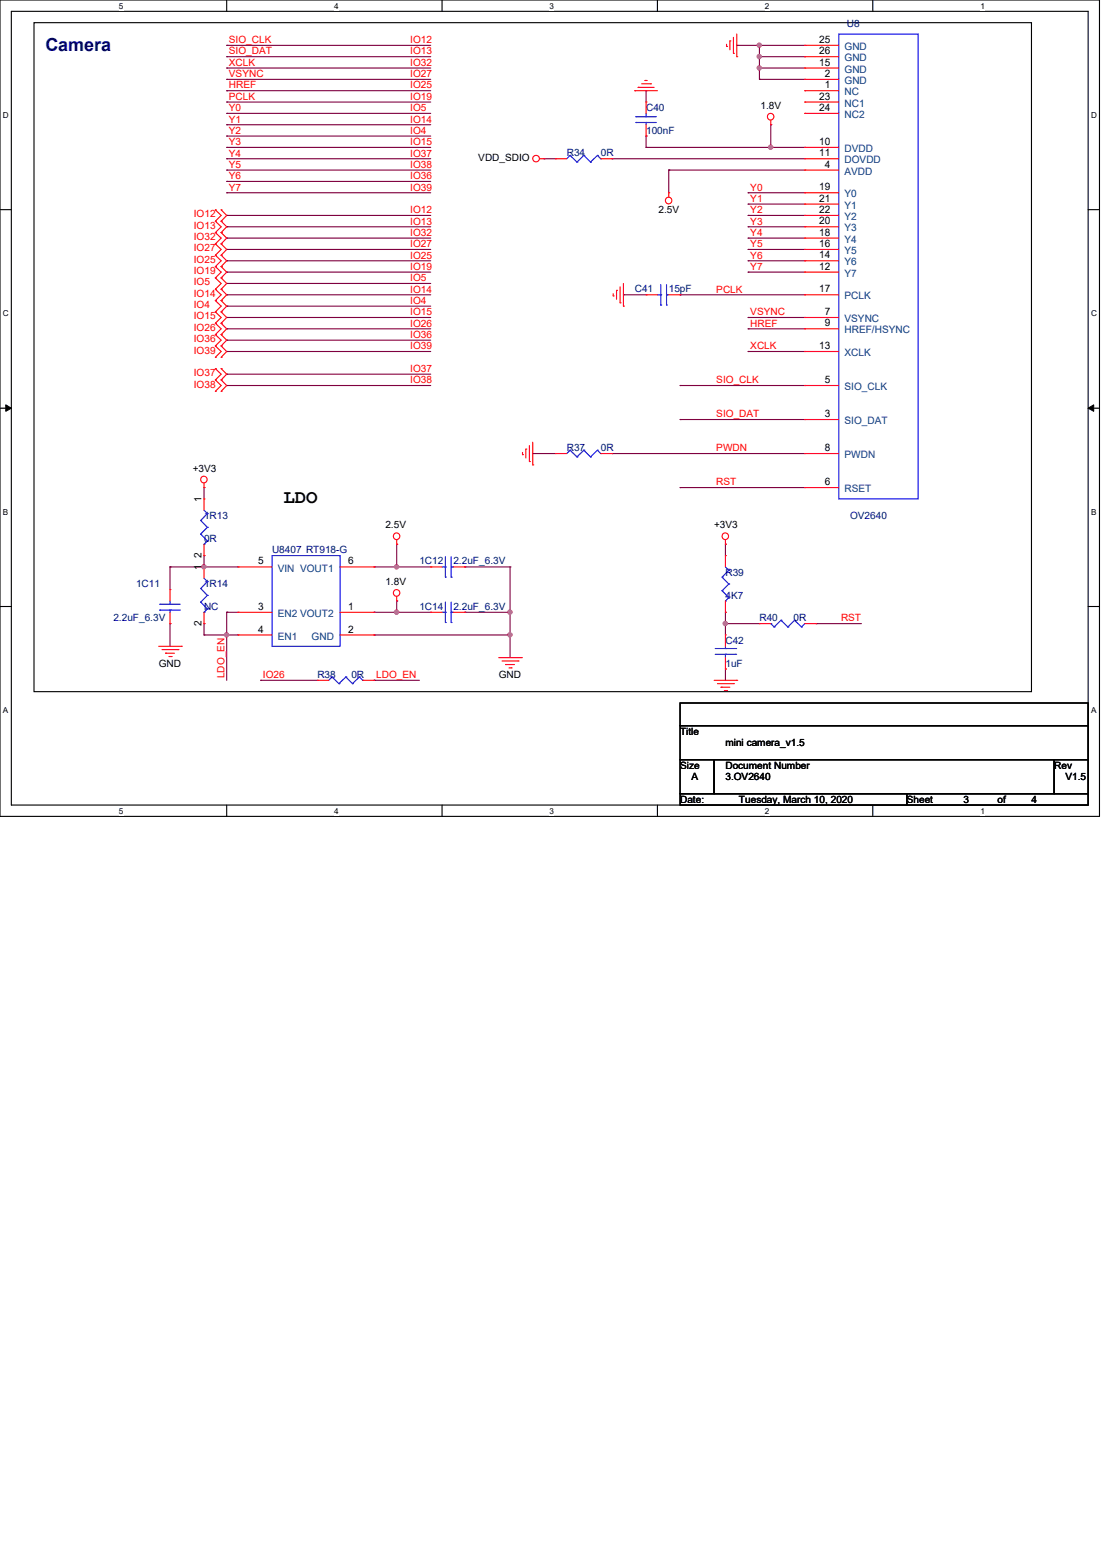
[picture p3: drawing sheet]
<svg xmlns="http://www.w3.org/2000/svg" width="210mm" height="297mm" viewBox="0 0 210 297" stroke-linecap="round" stroke-linejoin="round" font-family="sans-serif">
<path d="M0 0h209.4v155.4h-209.4zM2.2 2.2h205.1v151.1h-205.1z" fill="none" stroke="#000" stroke-width=".21"/>
<g fill="#fff">
<path d="M22.6 .3h.9v1.7h-.9z"/>
<path d="M22.6 153.5h.9v1.8h-.9z"/>
</g>
<path d="M43.2 0v2.2M43.2 153.3v2.1" fill="none" stroke="#000" stroke-width=".21"/>
<g fill="#fff">
<path d="M63.7 .3h.8v1.7h-.8z"/>
<path d="M63.7 153.5h.8v1.8h-.8z"/>
</g>
<path d="M84.2 0v2.2M84.2 153.3v2.1" fill="none" stroke="#000" stroke-width=".21"/>
<g fill="#fff">
<path d="M104.7 .3h.8v1.7h-.8z"/>
<path d="M104.7 153.5h.8v1.8h-.8z"/>
</g>
<path d="M125.2 0v2.2M125.2 153.3v2.1" fill="none" stroke="#000" stroke-width=".21"/>
<g fill="#fff">
<path d="M145.7 .3h.9v1.7h-.9z"/>
<path d="M145.7 153.5h.9v1.8h-.9z"/>
</g>
<path d="M166.2 0v2.2M166.2 153.3v2.1" fill="none" stroke="#000" stroke-width=".21"/>
<g fill="#fff">
<path d="M186.7 .3h.9v1.7h-.9z"/>
<path d="M186.7 153.5h.9v1.8h-.9z"/>
<path d="M.6 21h1.1v1.8h-1.1z"/>
<path d="M207.8 21h1.1v1.8h-1.1z"/>
<path d="M.6 58.8h1.1v1.7h-1.1z"/>
<path d="M207.8 58.8h1.1v1.7h-1.1z"/>
</g>
<path d="M0 39.9h2.2M207.3 39.9h2.1" fill="none" stroke="#000" stroke-width=".21"/>
<g fill="#fff">
<path d="M.6 96.6h1v1.7h-1z"/>
<path d="M207.8 96.6h1v1.7h-1z"/>
</g>
<path d="M0 77.7h2.2M207.3 77.7h2.1" fill="none" stroke="#000" stroke-width=".21"/>
<path d="M1.1 77.1l1.1 .6-1.1 .6zM207.3 77.7l1-.6v1.2z" fill="#000"/>
<path d="M1.1 77.1l1.1 .6-1.1 .6zM207.3 77.7l1-.6v1.2z" fill="none" stroke="#000" stroke-width=".19"/>
<g fill="#fff">
<path d="M.6 134.4h.9v1.7h-.9z"/>
<path d="M207.8 134.4h1v1.7h-1z"/>
</g>
<path d="M6.5 4.3h190v127.4h-190zM0 115.5h2.2M207.3 115.5h2.1" fill="none" stroke="#000" stroke-width=".21"/>
<path d="M138.2 118.7h.1M138.2 118.7h6.5" fill="none" stroke="#7f003f" stroke-width=".21"/>
<circle cx="138.2" cy="118.7" r=".4" fill="#f0f"/>
<circle cx="138.2" cy="118.7" r=".4" fill="none" stroke="#f0f" stroke-width=".21"/>
<path d="M144.7 8.6h.1M144.7 8.6h8.6M138.2 118.7h.1M138.2 116.6h.1M138.2 103.6h.1M138.2 103.6v2.2M138.2 116.6v4.3M155.4 118.7h.1M155.4 118.7h8.7M138.2 127.4h.1M138.2 127.4v2.1" fill="none" stroke="#7f003f" stroke-width=".21"/>
<circle cx="144.6" cy="8.6" r=".4" fill="#f0f"/>
<circle cx="144.6" cy="8.6" r=".4" fill="none" stroke="#f0f" stroke-width=".21"/>
<path d="M144.7 10.8h.1M144.7 8.6h.1M144.7 10.8h8.6M144.7 8.6v2.2" fill="none" stroke="#7f003f" stroke-width=".21"/>
<circle cx="144.6" cy="10.8" r=".4" fill="#f0f"/>
<circle cx="144.6" cy="10.8" r=".4" fill="none" stroke="#f0f" stroke-width=".21"/>
<path d="M144.7 13h.1M144.7 13h8.6" fill="none" stroke="#7f003f" stroke-width=".21"/>
<circle cx="144.6" cy="12.9" r=".4" fill="#f0f"/>
<circle cx="144.6" cy="12.9" r=".4" fill="none" stroke="#f0f" stroke-width=".21"/>
<g fill="none" stroke="#7f003f" stroke-width=".21">
<path d="M123.1 17.3h.1M123.1 17.3v2.1M144.7 10.8h.1M144.7 15.1h.1M144.7 13h.1M144.7 10.8v4.3M144.7 15.1h8.6M123.1 25.9h.1M123.1 25.9v2.2M127.4 32.4h.1M127.4 32.4h25.9M142.5 38.9h.1"/>
<path d="M142.5 36.7h.1M142.5 38.9h10.8M142.5 36.7h10.8M146.8 28.1h.1M146.8 28.1h6.5M118.7 56.1h.1M118.7 56.1h4.4M129.5 56.1h.1M129.5 56.1h23.8M142.5 41h.1M142.5 51.8h.1M142.5 49.7h.1"/>
<path d="M142.5 47.5h.1M142.5 45.3h.1M142.5 43.2h.1M142.5 41h10.8M142.5 51.8h10.8M142.5 49.7h10.8M142.5 47.5h10.8M142.5 45.3h10.8M142.5 43.2h10.8M129.5 73.4h.1M129.5 79.9h.1M129.5 73.4h23.8"/>
<path d="M129.5 79.9h23.8M142.5 60.5h.1M142.5 62.6h.1M142.5 66.9h.1M142.5 60.5h10.8M142.5 62.6h10.8M142.5 66.9h10.8M116.6 86.4h.1M116.6 86.4h36.7M129.5 92.8h.1M129.5 92.8h23.8"/>
</g>
<circle cx="146.8" cy="28" r=".4" fill="#f0f"/>
<circle cx="146.8" cy="28" r=".4" fill="none" stroke="#f0f" stroke-width=".21"/>
<g fill="none" stroke="#7f003f" stroke-width=".21">
<path d="M43.2 10.8h.1M43.2 17.3h.1M43.2 13h.1M43.2 8.6h.1M43.2 15.1h.1M43.2 19.4h.1M43.2 8.6h38.8M43.2 10.8h38.8M43.2 17.3h38.8M43.2 13h38.8M43.2 15.1h38.8M43.2 19.4h38.8"/>
<path d="M140.3 8.6h.1M140.3 8.6h4.4M43.2 25.9h.1M43.2 23.7h.1M43.2 28.1h.1M43.2 32.4h.1M43.2 34.5h.1M43.2 30.2h.1M43.2 36.7h.1M43.2 21.6h.1M43.2 30.2h38.8M43.2 28.1h38.8"/>
<path d="M43.2 25.9h38.8M43.2 23.7h38.8M43.2 32.4h38.8M43.2 34.5h38.8M43.2 36.7h38.8M43.2 21.6h38.8M103.6 30.2h.1M103.6 30.2h2.2M116.6 30.2h.1M116.6 30.2h36.7M123.1 28.1h.1M127.4 32.4h.1"/>
<path d="M127.4 32.4v4.3M146.8 23.7h.1M146.8 23.7v4.4h-23.7M43.2 56.1h.1M43.2 43.2h.1M43.2 49.7h.1M43.2 45.3h.1M43.2 41h.1M43.2 47.5h.1M43.2 58.3h.1M43.2 54h.1M43.2 51.8h.1"/>
<path d="M43.2 56.1h38.8M43.2 43.2h38.8M43.2 49.7h38.8M43.2 45.3h38.8M43.2 41h38.8M43.2 47.5h38.8M43.2 58.3h38.8M43.2 54h38.8M43.2 51.8h38.8M43.2 60.5h.1M43.2 64.8h.1M43.2 66.9h.1"/>
<path d="M43.2 62.6h.1M43.2 60.5h38.8M43.2 64.8h38.8M43.2 66.9h38.8M43.2 62.6h38.8M101.5 86.4h.1M101.5 86.4h4.3M71.2 107.9h.1M71.2 107.9h4.4M97.2 116.6h.1M97.2 116.6v4.3M49.7 129.5h.1"/>
<path d="M49.7 129.5h10.8"/>
</g>
<circle cx="97.1" cy="116.6" r=".4" fill="#f0f"/>
<circle cx="97.1" cy="116.6" r=".4" fill="none" stroke="#f0f" stroke-width=".21"/>
<path d="M71.2 116.6h.1M71.2 116.6h4.4M97.2 107.9h.1M97.2 107.9v8.7M43.2 120.9h.1M43.2 120.9h2.1" fill="none" stroke="#7f003f" stroke-width=".21"/>
<circle cx="43.2" cy="120.9" r=".4" fill="#f0f"/>
<circle cx="43.2" cy="120.9" r=".4" fill="none" stroke="#f0f" stroke-width=".21"/>
<path d="M38.9 107.9h.1M38.9 107.9h6.4M43.2 116.6h.1M43.2 116.6h2.1M43.2 116.6v4.3" fill="none" stroke="#7f003f" stroke-width=".21"/>
<circle cx="38.8" cy="107.9" r=".4" fill="#f0f"/>
<circle cx="38.8" cy="107.9" r=".4" fill="none" stroke="#f0f" stroke-width=".21"/>
<path d="M38.9 92.8h.1M38.9 92.8v2.2M32.4 107.9h.1M32.4 118.7h.1M32.4 107.9v4.4M32.4 118.7v4.4M38.9 118.7h.1M38.9 118.7v2.2M75.6 107.9h.1M75.6 107.9h6.4M38.9 120.9h.1M38.9 120.9h4.3" fill="none" stroke="#7f003f" stroke-width=".21"/>
<circle cx="75.5" cy="107.9" r=".4" fill="#f0f"/>
<circle cx="75.5" cy="107.9" r=".4" fill="none" stroke="#f0f" stroke-width=".21"/>
<path d="M75.6 116.6h.1M75.6 116.6h6.4" fill="none" stroke="#7f003f" stroke-width=".21"/>
<circle cx="75.5" cy="116.6" r=".4" fill="#f0f"/>
<circle cx="75.5" cy="116.6" r=".4" fill="none" stroke="#f0f" stroke-width=".21"/>
<path d="M88.5 107.9h.1M88.5 107.9h8.7M97.2 120.9h.1M97.2 120.9v4.3" fill="none" stroke="#7f003f" stroke-width=".21"/>
<circle cx="97.1" cy="120.9" r=".4" fill="#f0f"/>
<circle cx="97.1" cy="120.9" r=".4" fill="none" stroke="#f0f" stroke-width=".21"/>
<g fill="none" stroke="#7f003f" stroke-width=".21">
<path d="M43.2 71.2h.1M43.2 73.4h.1M43.2 71.2h38.8M43.2 73.4h38.8M32.4 107.9h.1M38.9 105.8h.1M38.9 105.8v2.1h-6.5M75.6 103.6h.1M75.6 114.4h.1M75.6 103.6v4.3M75.6 114.4v2.2M88.5 116.6h.1"/>
<path d="M88.5 116.6h8.7M43.2 120.9h.1M43.2 120.9v8.6M71.2 120.9h.1M71.2 129.5h.1M71.2 120.9h26M71.2 129.5h8.7"/>
</g>
<g fill="none" stroke="#f00" stroke-width=".21">
<path d="M120.9 17.3h.1M120.9 17.3h4.3M121.5 16.6h.1M121.5 16.6h3.1M122.2 16h1.7M122.9 15.3h.1M122.9 15.3h.4M123.1 19.4h.1M123.1 19.4v2.2M123.9 16h.1M138.4 8.8h.1M138.4 8.4v.4"/>
<path d="M139 7.8h.1M139 7.8v1.7M139.7 10.2h.1M139.7 7.1v3.1M140.3 10.8h.1M140.3 6.5v4.3M153.3 17.3h.1M153.3 19.4h.1M153.3 8.6h.1M153.3 10.8h.1M153.3 13h.1M153.3 15.1h.1"/>
<path d="M153.3 17.3h6.5M153.3 19.4h6.5M153.3 8.6h6.5M153.3 10.8h6.5M153.3 13h6.5M153.3 15.1h6.5M41 40h.1M41 40l1.1 1-1.1 1.1M42.1 40h.1M42.1 40l1.1 1-1.1 1.1M102.8 30.2h.8M103.6 30.2h.1"/>
<path d="M105.8 30.2h.1M105.8 30.2h2.1M114.4 30.2h2.2M116.6 30.2h.1M123.1 25.9h.1M123.1 23.7v2.2M127.4 36.7h.1M127.4 36.7v.8M146.8 23.7h.1M146.8 22.9v.8M153.3 32.4h.1M153.3 28.1h.1"/>
<path d="M153.3 30.2h.1M153.3 36.7h.1M153.3 38.9h.1M153.3 21.6h.1M153.3 30.2h6.5M153.3 32.4h6.5M153.3 28.1h6.5M153.3 36.7h6.5M153.3 38.9h6.5M153.3 21.6h6.5M41 55.1h.1M41 57.2h.1"/>
<path d="M41 42.1h.1M41 44.3h.1M41 46.4h.1M41 48.6h.1M41 50.8h.1M41 52.9h.1M41 59.4h.1M41 55.1l1.1 1-1.1 1.1M41 42.1l1.1 1.1-1.1 1.1M41 44.3l1.1 1-1.1 1.1M41 46.4l1.1 1.1-1.1 1.1M41 48.6l1.1 1.1-1.1 1.1"/>
<path d="M41 50.8l1.1 1-1.1 1.1M41 52.9l1.1 1.1-1.1 1.1M41 57.2l1.1 1.1-1.1 1.1M41 59.4l1.1 1.1-1.1 1.1M42.1 57.2h.1M42.1 55.1h.1M42.1 42.1h.1M42.1 44.3h.1M42.1 46.4h.1M42.1 48.6h.1M42.1 50.8h.1M42.1 52.9h.1"/>
<path d="M42.1 59.4h.1M42.1 55.1l1.1 1-1.1 1.1M42.1 42.1l1.1 1.1-1.1 1.1M42.1 44.3l1.1 1-1.1 1.1M42.1 46.4l1.1 1.1-1.1 1.1M42.1 48.6l1.1 1.1-1.1 1.1M42.1 50.8l1.1 1-1.1 1.1M42.1 52.9l1.1 1.1-1.1 1.1M42.1 57.2l1.1 1.1-1.1 1.1M42.1 59.4l1.1 1.1-1.1 1.1M116.8 56.3h.1M116.8 55.9v.4"/>
<path d="M117.4 55.3h.1M117.4 55.3v1.7M118.1 57.7h.1M118.1 54.6v3.1M118.7 58.3h.1M118.7 54v4.3M123.1 56.1h.1M123.1 56.1h2.1M127.4 56.1h2.1M129.5 56.1h.1M153.3 45.3h.1M153.3 41h.1"/>
<path d="M153.3 43.2h.1M153.3 47.5h.1M153.3 49.7h.1M153.3 51.8h.1M153.3 56.1h.1M153.3 56.1h6.5M153.3 45.3h6.5M153.3 41h6.5M153.3 43.2h6.5M153.3 47.5h6.5M153.3 49.7h6.5M153.3 51.8h6.5"/>
<path d="M41 61.6h.1M41 63.7h.1M41 65.9h.1M41 68h.1M41 70.2h.1M41 72.3h.1M41 74.5h.1M41 63.7l1.1 1.1-1.1 1.1M41 65.9l1.1 1-1.1 1.1M41 61.6l1.1 1-1.1 1.1M41 70.2l1.1 1-1.1 1.1M41 72.3l1.1 1.1-1.1 1.1"/>
<path d="M42.1 61.6h.1M42.1 65.9h.1M42.1 63.7h.1M42.1 68h.1M42.1 72.3h.1M42.1 70.2h.1M42.1 74.5h.1M42.1 63.7l1.1 1.1-1.1 1.1M42.1 65.9l1.1 1-1.1 1.1M42.1 61.6l1.1 1-1.1 1.1M42.1 70.2l1.1 1-1.1 1.1M42.1 72.3l1.1 1.1-1.1 1.1"/>
<path d="M153.3 60.5h.1M153.3 62.6h.1M153.3 66.9h.1M153.3 73.4h.1M153.3 79.9h.1M153.3 60.5h6.5M153.3 62.6h6.5M153.3 66.9h6.5M153.3 73.4h6.5M153.3 79.9h6.5M38.9 92.8h.1M38.9 95h.1"/>
<path d="M38.9 92v.8M38.9 95v2.2M99.5 86.6h.1M99.5 86.1v.5M100.2 85.5h.1M100.2 85.5v1.7M100.8 87.9h.1M100.8 84.8v3.1M101.5 88.5h.1M101.5 84.2v4.3M105.8 86.4h.1M105.8 86.4h2.1"/>
<path d="M114.4 86.4h2.2M116.6 86.4h.1M153.3 86.4h.1M153.3 92.8h.1M153.3 86.4h6.5M153.3 92.8h6.5M32.4 118.7h.1M32.4 112.3h.1M32.4 112.3v2.1M32.4 116.6v2.1M38.9 105.8h.1M38.9 107.9h.1"/>
<path d="M38.9 118.7h.1M38.9 103.6v2.2M38.9 107.9v2.2M38.9 116.6v2.1M45.3 107.9h.1M45.3 116.6h.1M45.3 107.9h6.5M45.3 116.6h6.5M64.8 107.9h6.4M64.8 116.6h6.4M71.2 107.9h.1M71.2 116.6h.1"/>
<path d="M75.6 103.6h.1M75.6 114.4h.1M75.6 102.8v.8M75.6 113.6v.8M82 107.9h.1M82 116.6h.1M82 107.9h2.2M82 116.6h2.2M86.4 107.9h2.1M86.4 116.6h2.1M88.5 107.9h.1M88.5 116.6h.1"/>
<path d="M138.2 103.6h.1M138.2 105.8h.1M138.2 116.6h.1M138.2 102.8v.8M138.2 105.8v2.1M138.2 114.4v2.2M144.7 118.7h.1M144.7 118.7h2.1M153.3 118.7h2.1M155.4 118.7h.1M30.2 123.1h4.3M30.9 123.7h3"/>
<path d="M31.5 124.4h.1M31.5 124.4h1.7M32.2 125h.4M32.6 125h.1M33.9 123.7h.1M34.5 123.1h.1M45.3 120.9h.1M45.3 120.9h6.5M60.5 129.5h.1M60.5 129.5h2.1M64.8 120.9h6.4M69.1 129.5h2.1"/>
<path d="M71.2 120.9h.1M71.2 129.5h.1M95 125.2h4.3M95.6 125.9h3.1M96.3 126.5h.1M96.3 126.5h1.7M96.9 127.2h.5M97.4 127.2h.1M98.7 125.9h.1M99.3 125.2h.1M136 129.5h4.3M136.7 130.2h3"/>
<path d="M137.3 130.9h.1M137.3 130.9h1.7M138 131.5h.4M138.2 120.9h.1M138.2 127.4h.1M138.2 120.9v2.2M138.2 125.2v2.2M138.4 131.5h.1M139.7 130.2h.1M140.3 129.5h.1"/>
<circle cx="102.1" cy="30.2" r=".63"/>
<circle cx="127.3" cy="38.2" r=".63"/>
<circle cx="146.8" cy="22.2" r=".63"/>
<circle cx="38.8" cy="91.3" r=".63"/>
<circle cx="75.5" cy="102.1" r=".63"/>
<circle cx="75.5" cy="112.9" r=".63"/>
<circle cx="138.1" cy="102.1" r=".63"/>
</g>
<path d="M129.5 133.9h77.8v4.3h-77.8zM129.5 138.2h77.8v6.5h-77.8zM129.5 144.7h6.5v6.4h-6.5zM129.5 151.1h43.2v2.2h-43.2zM136 144.7h64.8v6.4h-64.8zM172.7 151.1h34.6v2.2h-34.6zM200.8 144.7h6.5v6.4h-6.5z" fill="none" stroke="#000" stroke-width=".21"/>
<g fill="none" stroke="#00f" stroke-width=".21">
<path d="M159.8 6.5h15.1v88.5h-15.1zM108.6 29.6h.1M108.6 29.6l-.7 .6M108.6 29.6l1.3 1.3M109.9 30.9h.1M111.2 29.6h.1M111.2 29.6l-1.3 1.3M111.2 29.6l1.3 1.3M112.5 30.9h.1M113.8 29.6h.1M113.8 29.6l-1.3 1.3M113.8 29.6l.6 .6"/>
<path d="M114.4 30.2h.1M121.1 22.2h.1M121.1 23.3h.1M121.1 22.2h3.9M121.1 23.3h3.9M123.1 23.3h.1M123.1 22.2h.1M123.1 21.6v.6M123.1 23.3v.4M125.2 56.1h.7M125.9 58.1h.1M125.9 56.1h.1"/>
<path d="M125.9 54.2v3.9M127 56.1h.1M127 58.1h.1M127 56.1h.4M127 54.2v3.9M38.2 99.1h.1M38.2 99.1l1.3 1.3M38.9 97.2l.6 .6M39.5 97.8h.1M39.5 97.8l-1.3 1.3M108.6 85.7h.1M108.6 85.7l-.7 .7"/>
<path d="M108.6 85.7l1.3 1.3M109.9 87h.1M111.2 85.7h.1M111.2 85.7l-1.3 1.3M111.2 85.7l1.3 1.3M112.5 87h.1M113.8 85.7h.1M113.8 85.7l-1.3 1.3M113.8 85.7l.6 .7M114.4 86.4h.1M30.4 115.1h.1M30.4 116.2h.1"/>
<path d="M30.4 115.1h3.9M30.4 116.2h3.9M32.4 116.2h.1M32.4 115.1h.1M32.4 114.4v.7M32.4 116.2v.4M38.2 101.7h.1M38.2 112.1h.1M38.2 114.6h.1M38.2 101.7l1.3 1.3M38.2 112.1l1.3 1.3M38.2 114.6l1.3 1.4"/>
<path d="M38.9 103.6h.1M38.9 116.6h.1M38.9 110.1l.6 .6M39.5 100.4h.1M39.5 103h.1M39.5 110.7h.1M39.5 113.4h.1M39.5 116h.1M39.5 100.4l-1.3 1.3M39.5 103l-.6 .6M39.5 110.7l-1.3 1.4M39.5 113.4l-1.3 1.2"/>
<path d="M39.5 116l-.6 .6M51.8 105.8h13v17.3h-13zM84.2 107.9h.6M84.2 116.6h.6M84.8 109.9h.1M84.8 107.9h.1M84.8 118.5h.1M84.8 116.6h.1M84.8 106v3.9M84.8 114.6v3.9M85.9 107.9h.1M85.9 109.9h.1"/>
<path d="M85.9 116.6h.1M85.9 118.5h.1M85.9 107.9h.5M85.9 106v3.9M85.9 114.6v3.9M85.9 116.6h.5M137.5 109.9h.1M137.5 112.5h.1M137.5 109.9l1.3 1.3M137.5 112.5l1.3 1.3M138.2 114.4h.1M138.2 107.9l.6 .7"/>
<path d="M138.8 108.6h.1M138.8 111.2h.1M138.8 113.8h.1M138.8 108.6l-1.3 1.3M138.8 111.2l-1.3 1.3M138.8 113.8l-.6 .6M146.8 118.7h.1M146.8 118.7l.6 .7M147.4 119.4h.1M148.8 118.1h.1M148.8 118.1l1.3 1.3M148.8 118.1l-1.4 1.3"/>
<path d="M150.1 119.4h.1M151.3 118.1h.1M151.3 118.1l1.4 1.3M151.3 118.1l-1.2 1.3M152.7 119.4h.1M153.3 118.7l-.6 .7M63.2 128.9h.1M63.2 128.9l-.6 .6M63.2 128.9l1.4 1.3M64.6 130.2h.1M65.9 128.9h.1M65.9 128.9l-1.3 1.3"/>
<path d="M65.9 128.9l1.2 1.3M67.1 130.2h.1M68.5 128.9h.1M68.5 128.9l-1.4 1.3M68.5 128.9l.6 .6M69.1 129.5h.1M136.2 124.6h3.9M136.2 123.5h3.9M138.2 123.5h.1M138.2 124.6h.1M138.2 123.1v.4M138.2 124.6v.6"/>
<path d="M140.1 124.6h.1M140.1 123.5h.1"/>
</g>
<circle cx="138.2" cy="118.7" r=".4" fill="#f0f"/>
<circle cx="138.2" cy="118.7" r=".4" fill="none" stroke="#f0f" stroke-width=".21"/>
<circle cx="144.6" cy="8.6" r=".4" fill="#f0f"/>
<circle cx="144.6" cy="8.6" r=".4" fill="none" stroke="#f0f" stroke-width=".21"/>
<circle cx="144.6" cy="10.8" r=".4" fill="#f0f"/>
<circle cx="144.6" cy="10.8" r=".4" fill="none" stroke="#f0f" stroke-width=".21"/>
<circle cx="144.6" cy="12.9" r=".4" fill="#f0f"/>
<circle cx="144.6" cy="12.9" r=".4" fill="none" stroke="#f0f" stroke-width=".21"/>
<circle cx="146.8" cy="28" r=".4" fill="#f0f"/>
<circle cx="146.8" cy="28" r=".4" fill="none" stroke="#f0f" stroke-width=".21"/>
<circle cx="97.1" cy="116.6" r=".4" fill="#f0f"/>
<circle cx="97.1" cy="116.6" r=".4" fill="none" stroke="#f0f" stroke-width=".21"/>
<circle cx="43.2" cy="120.9" r=".4" fill="#f0f"/>
<circle cx="43.2" cy="120.9" r=".4" fill="none" stroke="#f0f" stroke-width=".21"/>
<circle cx="38.8" cy="107.9" r=".4" fill="#f0f"/>
<circle cx="38.8" cy="107.9" r=".4" fill="none" stroke="#f0f" stroke-width=".21"/>
<circle cx="75.5" cy="107.9" r=".4" fill="#f0f"/>
<circle cx="75.5" cy="107.9" r=".4" fill="none" stroke="#f0f" stroke-width=".21"/>
<circle cx="75.5" cy="116.6" r=".4" fill="#f0f"/>
<circle cx="75.5" cy="116.6" r=".4" fill="none" stroke="#f0f" stroke-width=".21"/>
<circle cx="97.1" cy="120.9" r=".4" fill="#f0f"/>
<circle cx="97.1" cy="120.9" r=".4" fill="none" stroke="#f0f" stroke-width=".21"/>
<text font-size="3.6" x="54" y="95.8">LDO</text>
<text font-size="3.4" fill="#00007f" x="8.6" y="9.7">Camera</text>
<g font-size="1.9" fill="#00007f">
<text x="161.3" y="5.2">U8</text>
<text x="123.1" y="21.1">C40</text>
<text x="107.9" y="29.8">R34</text>
<text x="114.4" y="29.8">0R</text>
<text x="123.1" y="25.4">100nF</text>
<text x="120.9" y="55.7">C41</text>
<text x="127.4" y="55.7">15pF</text>
<text x="107.9" y="85.9">R37</text>
<text x="114.4" y="85.9">0R</text>
<text x="38.9" y="98.8">1R13</text>
<text x="161.9" y="98.8">OV2640</text>
<text x="38.9" y="103.2">0R</text>
<text x="51.8" y="105.3">U8407 RT918-G</text>
<text x="79.9" y="107.5">1C12</text>
<text x="86.4" y="107.5">2.2uF_6.3V</text>
<text x="25.9" y="111.8">1C11</text>
<text x="38.9" y="111.8">1R14</text>
<text x="138.2" y="109.6">R39</text>
<text x="138.2" y="114">4K7</text>
<text x="21.6" y="118.3">2.2uF_6.3V</text>
<text x="38.9" y="116.1">NC</text>
<text x="79.9" y="116.1">1C14</text>
<text x="86.4" y="116.1">2.2uF_6.3V</text>
<text x="144.7" y="118.3">R40</text>
<text x="151.1" y="118.3">0R</text>
<text x="138.2" y="122.6">C42</text>
<text x="60.5" y="129.1">R38</text>
<text x="66.9" y="129.1">0R</text>
<text x="138.2" y="126.9">1uF</text>
</g>
<g font-size="1.9" fill="#f00">
<text x="43.6" y="10.4">SIO_DAT</text>
<text x="43.6" y="8.2">SIO_CLK</text>
<text x="78.1" y="10.4">IO13</text>
<text x="78.1" y="8.2">IO12</text>
<text x="43.6" y="16.8">HREF</text>
<text x="43.6" y="12.5">XCLK</text>
<text x="43.6" y="14.7">VSYNC</text>
<text x="78.1" y="16.8">IO25</text>
<text x="78.1" y="12.5">IO32</text>
<text x="78.1" y="14.7">IO27</text>
<text x="43.6" y="23.3">Y1</text>
<text x="43.6" y="19">PCLK</text>
<text x="43.6" y="21.2">Y0</text>
<text x="78.1" y="23.3">IO14</text>
<text x="78.1" y="19">IO19</text>
<text x="78.1" y="21.2">IO5</text>
<text x="43.6" y="25.5">Y2</text>
<text x="43.6" y="27.6">Y3</text>
<text x="43.6" y="29.8">Y4</text>
<text x="78.1" y="25.5">IO4</text>
<text x="78.1" y="27.6">IO15</text>
<text x="78.1" y="29.8">IO37</text>
<text x="43.6" y="32">Y5</text>
<text x="43.6" y="34.1">Y6</text>
<text x="78.1" y="32">IO38</text>
<text x="78.1" y="34.1">IO36</text>
<text x="36.9" y="41.4">IO12</text>
<text x="43.6" y="36.3">Y7</text>
<text x="78.1" y="40.6">IO12</text>
<text x="78.1" y="36.3">IO39</text>
<text x="142.9" y="40.6">Y2</text>
<text x="142.9" y="38.4">Y1</text>
<text x="142.9" y="36.3">Y0</text>
<text x="36.9" y="43.6">IO13</text>
<text x="36.9" y="45.7">IO32</text>
<text x="36.9" y="47.9">IO27</text>
<text x="78.1" y="42.8">IO13</text>
<text x="78.1" y="44.9">IO32</text>
<text x="78.1" y="47.1">IO27</text>
<text x="142.9" y="47.1">Y5</text>
<text x="142.9" y="44.9">Y4</text>
<text x="142.9" y="42.8">Y3</text>
<text x="36.9" y="50">IO25</text>
<text x="36.9" y="52.2">IO19</text>
<text x="78.1" y="49.2">IO25</text>
<text x="78.1" y="53.6">IO5</text>
<text x="78.1" y="51.4">IO19</text>
<text x="142.9" y="51.4">Y7</text>
<text x="142.9" y="49.2">Y6</text>
<text x="36.9" y="56.5">IO14</text>
<text x="36.9" y="54.4">IO5</text>
<text x="36.9" y="58.7">IO4</text>
<text x="78.1" y="55.7">IO14</text>
<text x="78.1" y="57.9">IO4</text>
<text x="136.4" y="55.7">PCLK</text>
<text x="36.9" y="60.8">IO15</text>
<text x="36.9" y="65.2">IO36</text>
<text x="36.9" y="63">IO26</text>
<text x="78.1" y="60">IO15</text>
<text x="78.1" y="64.3">IO36</text>
<text x="78.1" y="62.2">IO26</text>
<text x="142.9" y="60">VSYNC</text>
<text x="142.9" y="62.2">HREF</text>
<text x="36.9" y="67.3">IO39</text>
<text x="36.9" y="71.6">IO37</text>
<text x="78.1" y="66.5">IO39</text>
<text x="78.1" y="70.8">IO37</text>
<text x="142.9" y="66.5">XCLK</text>
<text x="36.9" y="73.8">IO38</text>
<text x="78.1" y="73">IO38</text>
<text x="136.4" y="73">SIO_CLK</text>
<text x="136.4" y="79.5">SIO_DAT</text>
<text x="136.4" y="85.9">PWDN</text>
<text x="136.4" y="92.4">RST</text>
<text x="160.2" y="118.3">RST</text>
<text x="42.8" y="129.1" transform="rotate(-90 42.8 129.1)">LDO_EN</text>
<text x="50.1" y="129.1">IO26</text>
<text x="71.7" y="129.1">LDO_EN</text>
</g>
<g font-size="1.9">
<text x="156" y="8.2">25</text>
<text x="156" y="10.3">26</text>
<text x="156" y="12.5">15</text>
<text x="157.1" y="16.8">1</text>
<text x="157.1" y="14.6">2</text>
<text x="144.9" y="20.7">1.8V</text>
<text x="156" y="19">23</text>
<text x="156" y="21.1">24</text>
<text x="156" y="27.6">10</text>
<text x="156" y="29.8">11</text>
<text x="91.1" y="30.6">VDD_SDIO</text>
<text x="157.1" y="31.9">4</text>
<text x="125.4" y="40.6">2.5V</text>
<text x="156" y="36.2">19</text>
<text x="156" y="38.4">21</text>
<text x="156" y="40.6">22</text>
<text x="156" y="44.9">18</text>
<text x="156" y="42.7">20</text>
<text x="156" y="47">16</text>
<text x="156" y="49.2">14</text>
<text x="156" y="51.4">12</text>
<text x="156" y="55.7">17</text>
<text x="157.1" y="60">7</text>
<text x="157.1" y="62.1">9</text>
<text x="156" y="66.5">13</text>
<text x="157.1" y="72.9">5</text>
<text x="157.1" y="79.4">3</text>
<text x="36.7" y="89.8">+3V3</text>
<text x="157.1" y="85.9">8</text>
<text x="38.4" y="95.6" transform="rotate(-90 38.4 95.6)">1</text>
<text x="157.1" y="92.4">6</text>
<text x="73.4" y="100.6">2.5V</text>
<text x="136" y="100.6">+3V3</text>
<text x="38.4" y="106.2" transform="rotate(-90 38.4 106.2)">2</text>
<text x="49.2" y="107.5">5</text>
<text x="66.3" y="107.5">6</text>
<text x="38.4" y="108.6" transform="rotate(-90 38.4 108.6)">1</text>
<text x="73.4" y="111.4">1.8V</text>
<text x="38.4" y="119.2" transform="rotate(-90 38.4 119.2)">2</text>
<text x="49.2" y="116.1">3</text>
<text x="66.3" y="116.1">1</text>
<text x="49.2" y="120.4">4</text>
<text x="66.3" y="120.4">2</text>
<text x="30.2" y="126.9">GND</text>
<text x="95" y="129.1">GND</text>
<text x="129.5" y="139.9">Title</text>
<text x="138.2" y="142">mini camera_v1.5</text>
<text x="129.5" y="146.3">Size</text>
<text x="131.7" y="148.5">A</text>
<text x="138.2" y="146.3">Document Number</text>
<text x="138.2" y="148.5">3.OV2640</text>
<text x="200.8" y="146.3">Rev</text>
<text x="202.9" y="148.5">V1.5</text>
<text x="129.5" y="152.8">Date:</text>
<text x="140.8" y="152.8">Tuesday, March 10, 2020</text>
<text x="172.7" y="152.8">Sheet</text>
<text x="183.5" y="152.8">3</text>
<text x="190" y="152.8">of</text>
<text x="196.5" y="152.8">4</text>
</g>
<g font-size="1.9" fill="#003f7f">
<text x="160.9" y="9.5">GND</text>
<text x="160.9" y="11.7">GND</text>
<text x="160.9" y="13.8">GND</text>
<text x="160.9" y="16">GND</text>
<text x="160.9" y="18.2">NC</text>
<text x="160.9" y="20.3">NC1</text>
<text x="160.9" y="22.5">NC2</text>
<text x="160.9" y="29">DVDD</text>
<text x="160.9" y="33.3">AVDD</text>
<text x="160.9" y="31.1">DOVDD</text>
<text x="160.9" y="37.6">Y0</text>
<text x="160.9" y="39.8">Y1</text>
<text x="160.9" y="41.9">Y2</text>
<text x="160.9" y="46.2">Y4</text>
<text x="160.9" y="44.1">Y3</text>
<text x="160.9" y="48.4">Y5</text>
<text x="160.9" y="50.5">Y6</text>
<text x="160.9" y="52.7">Y7</text>
<text x="160.9" y="57">PCLK</text>
<text x="160.9" y="61.3">VSYNC</text>
<text x="160.9" y="63.5">HREF/HSYNC</text>
<text x="160.9" y="67.8">XCLK</text>
<text x="160.9" y="74.3">SIO_CLK</text>
<text x="160.9" y="80.8">SIO_DAT</text>
<text x="160.9" y="87.2">PWDN</text>
<text x="160.9" y="93.7">RSET</text>
<text x="52.9" y="108.8">VIN VOUT1</text>
<text x="52.9" y="117.5">EN2 VOUT2</text>
<text x="52.9" y="121.8">EN1</text>
<text x="59.4" y="121.8">GND</text>
</g>
<g font-size="1.6">
<text x="22.6" y="1.7">5</text>
<text x="63.7" y="1.7">4</text>
<text x="104.7" y="1.7">3</text>
<text x="145.7" y="1.7">2</text>
<text x="186.7" y="1.7">1</text>
<text x=".6" y="22.4">D</text>
<text x="207.8" y="22.4">D</text>
<text x=".6" y="60.2">C</text>
<text x="207.8" y="60.2">C</text>
<text x=".6" y="98">B</text>
<text x="207.8" y="98">B</text>
<text x=".6" y="135.8">A</text>
<text x="207.8" y="135.8">A</text>
<text x="22.6" y="154.9">5</text>
<text x="63.7" y="154.9">4</text>
<text x="104.7" y="154.9">3</text>
<text x="145.7" y="154.9">2</text>
<text x="186.7" y="154.9">1</text>
</g>
</svg>
